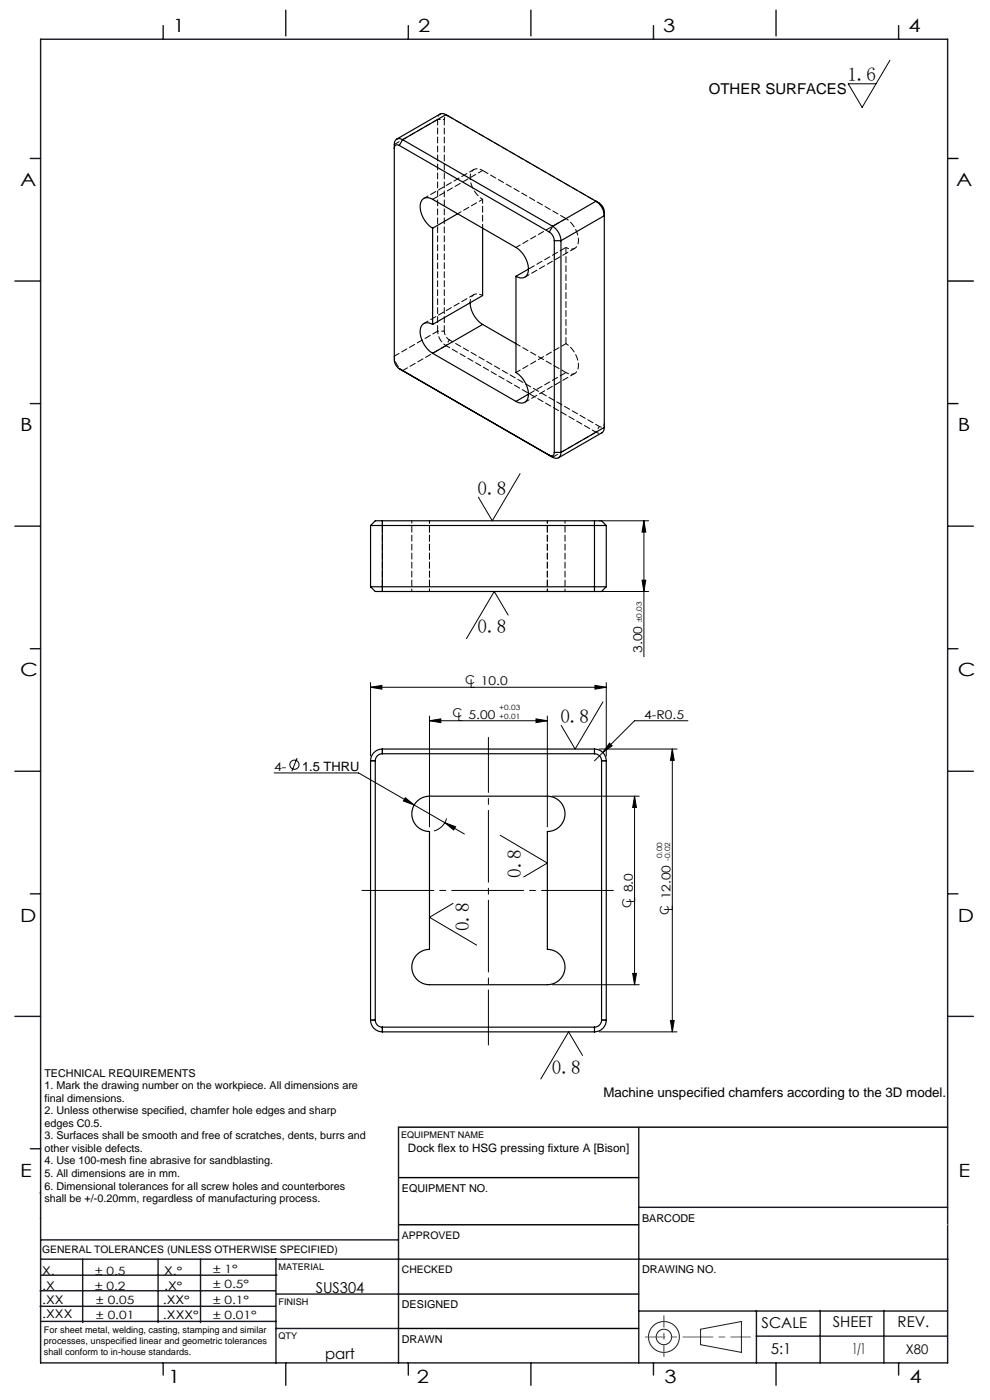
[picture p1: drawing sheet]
<svg xmlns="http://www.w3.org/2000/svg" width="210mm" height="297mm" viewBox="0 0 210 297" stroke-linecap="round" stroke-linejoin="round" font-family="sans-serif">
<g fill="none" stroke="#000" stroke-width=".21">
<path d="M188.8 12.8l-5.9 10-3-5h5.9M110.3 100.5l-5.9 10-2.9-5M127.1 110.5h10.5M136.6 110.5v28.8M136.6 110.5l.4 2.4h-.8zM107.8 130.5l-3-5-5.9 10M127.1 125.5h10.5M136.2 123.1h.8l-.4 2.4zM78.6 145.8l2.4-.4v.8zM78.6 144.8v15.6M78.6 145.8h50M91.1 152.9l2.4-.4v.8z"/>
<path d="M91.1 151.9v23.5M91.1 152.9h25M113.7 152.5l2.4 .4-2.4 .4zM116.1 151.9v23.5M126.2 145.4l2.4 .4-2.4 .4zM127.1 158.9h16.5M127.9 148.9l-5.9 10-3-5M128.6 144.8v15.6M129.3 157.7l.6 .5-2 1.4zM142.6 158.9l.4 2.4h-.8zM142.6 158.9v60M145.9 152.9h-11.3l-8.5 8.5"/>
<path d="M58.2 164h17.9l22.4 12.9M63 160.8l-1.1 2.8M86 169.2l1.9 1.6-2.3-.9zM94.4 174.5l2.2 .9-.4 .7zM94.7 173.6a3.7 3.7 0 0 1-2.6 2.7M106.1 177.2l10 5.9-5 2.9M117.1 168.9h18.5M134.6 168.9l.4 2.4h-.8zM134.6 168.9v40M96.1 191.6l-5 3 10 5.9M117.1 208.9h18.5M127.1 218.9h16.5"/>
<path d="M134.2 206.5h.8l-.4 2.4zM142.2 216.5h.8l-.4 2.4zM123.6 223.9l-3-5-5.9 10"/>
<circle cx="62.5" cy="162.2" r=".98"/>
</g>
<g fill="none" stroke="#191924" stroke-width=".21">
<path d="M8.6 231.2v9.4M148.6 282l8.7-1.6v6.5l-8.7-1.6z"/>
<circle cx="140.8" cy="283.6" r="3.3"/>
<circle cx="140.8" cy="283.6" r="1.64"/>
</g>
<path d="M103.6 156.4v65.3" fill="none" stroke="#000" stroke-width=".21" stroke-dasharray="15.2 1.3 1.3 1.3" stroke-dashoffset="3.6"/>
<path d="M76.1 188.9h54.7" fill="none" stroke="#000" stroke-width=".21" stroke-dasharray="15.2 1.3 1.3 1.3" stroke-dashoffset="-.7"/>
<path d="M201 33.6h2.2M201 59.6h5.5M201 85.6h2.2M84.5 239.1h116.5M84.6 259.8h50.9M84.6 249.8h50.9M84.6 274.5h50.9M84.5 281.8h51" fill="none" stroke="#000" stroke-width=".3"/>
<path d="M136.9 283.6h22.3" fill="none" stroke="#f00" stroke-width=".21" stroke-dasharray="6.3 1.3 1.3 1.3" stroke-dashoffset="2.2"/>
<path d="M140.8 287.8v-8.7" fill="none" stroke="#f00" stroke-width=".21" stroke-dasharray="6.3 1.3 1.3 1.3" stroke-dashoffset="3.9"/>
<g fill="none" stroke="#191924" stroke-width=".3">
<path d="M8.6 8.3h192.4v280.8h-192.4zM34.6 5.4v2.9M60.6 2.2v5.4M86.6 5.4v2.9M112.6 2.2v5.4M138.6 5.4v2.9M164.6 2.2v5.4M190.6 5.4v2.9M6.4 33.6h2.2M3.2 59.6h5.4M6.4 85.6h2.2M3.2 111.6h5.4"/>
<path d="M201 111.6h5.5M6.4 137.6h2.2M201 137.6h2.2M3.2 163.6h5.4M201 163.6h5.5M6.4 189.6h2.2M201 189.6h2.2M3.2 215.6h5.4M201 215.6h5.5M84.5 239.1v50M135.5 239.1v50M6.4 243.7h2.2"/>
<path d="M8.5 253.1h.1M8.6 258.5h.1M135.5 256.1h65.5M8.5 277.1h49.9M8.5 273.8h49.9M8.6 267.1h75.9M8.6 263h75.9M8.8 270.5h49.9M17.5 267.1v13.5M33.5 267.1v13.5M42.5 267.1v13.5M58.5 267.1v22.1"/>
<path d="M58.6 274.5h26M84.6 267.1h116.5M135.5 278.1h65.5M160.5 278v11.1M174 278v11.1M187.5 278v11.1M8.8 280.3h49.7M34.6 289.1v2.6M58.5 281.8h26M60.6 289.1v4.8M86.6 289.1v2.6M112.6 289.1v4.8"/>
<path d="M138.6 289.1v2.6M160.4 283.5h40.6M164.6 289.1v4.8M190.6 289.1v2.6"/>
</g>
<path d="M201 259.8h.1" fill="none" stroke="#c0c0c0" stroke-width=".21"/>
<g fill="#000">
<path d="M136.2 123.1h.8l-.4 2.4zM136.6 110.5l.4 2.4h-.8z"/>
<path d="M78.6 145.8l2.4-.4v.8zM126.2 145.4l2.4 .4-2.4 .4zM91.1 152.9l2.4-.4v.8zM113.7 152.5l2.4 .4-2.4 .4zM94.4 174.5l1.8 1.6 .4-.7zM86 169.2l-.4 .7 2.3 .9zM129.3 157.7l-1.4 1.9 2-1.4z"/>
<path d="M142.6 158.9l.4 2.4h-.8zM142.2 216.5h.8l-.4 2.4zM134.6 168.9l.4 2.4h-.8zM134.2 206.5h.8l-.4 2.4z"/>
</g>
<g fill="none" stroke="#000" stroke-width=".25">
<path d="M84.7 30.9a.65 .65 0 0 0-.8-.1 .65 .65 0 0 0-.3 .7M84.7 30.9l31.8 18.3M85.4 29.6a1.08 1.08 0 0 0-1.2-.1 1.08 1.08 0 0 0-.6 1.2v45.7a2.34 2.34 0 0 0 1.1 1.8l32.5 18.8a1.08 1.08 0 0 0 1.3 .1 1.08 1.08 0 0 0 .5-1.1M85.4 29.6l31.8 18.4M85.4 29.6l-.7 1.3M94.6 24.3l32.5 18.8a2.35 2.35 0 0 1 1.1 1.8v45.8M94.6 24.3a1.25 1.25 0 0 0-1.3-.1l-9.1 5.3M94.6 24.3l-9.2 5.3M91.8 48.4a5.4 5.4 0 0 1-2.5-5.6 1.57 1.57 0 0 1 2.5-.5l17.6 10.2a5.4 5.4 0 0 1 2.5 5.6 1.57 1.57 0 0 1-2.5 .5M91.8 48.4v20.4M97.1 45.3l-5.3 3.1M102.4 48.4v14.3l-10.6 6.1"/>
<path d="M109.4 58.6v20.4a5.4 5.4 0 0 1 2.5 5.6 1.57 1.57 0 0 1-2.5 .6M112.1 57.1l-2.7 1.5M116.5 49.2a2.34 2.34 0 0 1 1.1 1.9M117.2 48a3.9 3.9 0 0 1 1.8 3.1M117.2 48l9.2-5.3a3.9 3.9 0 0 1 1.8 3.1l-9.2 5.3M117.2 48l-.7 1.2M117.6 51.1h1.4M117.6 51.1v44.9M119 51.1v44.9M91.8 68.8a1.65 1.65 0 0 0-2-.1 1.65 1.65 0 0 0-.7 1.9 5.9 5.9 0 0 0 2.7 4.3M91.8 74.9l17.6 10.3M99.7 64.2a5.8 5.8 0 0 0 2.7 4.6"/>
<path d="M102.4 68.8l-10.6 6.1M102.4 68.8l7 4.1M112.1 83.6l-2.7 1.6M117.6 96a.65 .65 0 0 1-.3 .7 .65 .65 0 0 1-.8-.1M117.6 96h1.4M128.2 90.7a1.25 1.25 0 0 1-.5 1.1l-9.2 5.3M128.2 90.7l-9.2 5.3M78.6 111.5h50M78.6 111.5v13M81.1 110.5h-1.5l-1 1M81.1 110.5v15M81.1 110.5h45"/>
<path d="M126.1 110.5h1.5l1 1M126.1 110.5v15M128.6 111.5v13M78.6 124.5h50M78.6 124.5l1 1h1.5M81.1 125.5h45M128.6 124.5l-1 1h-1.5M81.1 159.9a1.5 1.5 0 0 0-1.5 1.5M81.1 158.9a2.5 2.5 0 0 0-2.5 2.5M81.1 159.9h45M81.1 158.9v1M81.1 158.9h45"/>
<path d="M126.1 159.9a1.5 1.5 0 0 1 1.5 1.5M126.1 158.9a2.5 2.5 0 0 1 2.5 2.5M126.1 158.9v1M78.6 161.4v55M78.6 161.4h1M79.6 161.4v55M88.6 169.9a3.8 3.8 0 0 1 2.5-1h25a3.8 3.8 0 0 1 3.8 3.8 3.8 3.8 0 0 1-3.8 3.7v25a3.8 3.8 0 0 1 3.8 3.8 3.8 3.8 0 0 1-3.8 3.7h-25a3.8 3.8 0 0 1-3.7-3.7 3.8 3.8 0 0 1 3.7-3.8v-25a3.7 3.7 0 0 1-3.5-2.4 3.7 3.7 0 0 1 1-4.1zM127.6 161.4v55M127.6 161.4h1M128.6 161.4v55M78.6 216.4a2.5 2.5 0 0 0 2.5 2.5M78.6 216.4h1"/>
<path d="M79.6 216.4a1.5 1.5 0 0 0 1.5 1.5M81.1 217.9h45M81.1 218.9h45M81.1 217.9v1M126.1 217.9v1M127.6 216.4a1.5 1.5 0 0 1-1.5 1.5M127.6 216.4h1M128.6 216.4a2.5 2.5 0 0 1-2.5 2.5"/>
</g>
<g fill="none" stroke="#000" stroke-width=".21" stroke-dasharray="1.3 .6" stroke-dashoffset=".5">
<path d="M95.3 72.1a2.34 2.34 0 0 1-1.1-1.8M81.1 110.5v1M126.1 110.5v1M81.1 125.5v-1M126.1 125.5v-1M81.1 158.9v1M126.1 158.9v1M78.6 161.4h1M128.6 161.4h-1M79.6 216.4h-1M81.1 217.9v1M126.1 217.9v1"/>
<path d="M127.6 216.4h1"/>
</g>
<path d="M94.2 25.3a.65 .65 0 0 1 .4-.6 .65 .65 0 0 1 .7 0M128.2 89.8a.65 .65 0 0 1-.3 .7 .65 .65 0 0 1-.8 0M87.4 110.5v15M116.1 110.5v15M91.1 125.5v-15M116.1 125.5v-15M119.9 125.5v-15" fill="none" stroke="#000" stroke-width=".21" stroke-dasharray="1.3 .6" stroke-dashoffset=".8"/>
<path d="M120.1 52.5l-8 4.6M112.1 83.6l8-4.6M126.1 111.5v13M81.1 124.5v-13" fill="none" stroke="#000" stroke-width=".21" stroke-dasharray="1.3 .6" stroke-dashoffset="-.1"/>
<path d="M94.6 24.3l.7 .4M95.3 24.7l31.8 18.4M97.1 45.3l5.3-3M102.4 42.3v6.1M94.6 73.3l31.8 18.4M127.1 90.5l-31.8-18.4" fill="none" stroke="#000" stroke-width=".21" stroke-dasharray="1.3 .6" stroke-dashoffset=".4"/>
<path d="M100.5 36l-10.6 6.1M91.8 42.3l10.6-6.1M109.4 52.5l10.7-6.1M111.3 58.8l10.6-6.1M100.5 62.5l-10.6 6.1M109.4 79l10.7-6.1M109.4 72.9l10.7 6.1M111.3 85.3l10.6-6.1" fill="none" stroke="#000" stroke-width=".21" stroke-dasharray="1.3 .6" stroke-dashoffset=".2"/>
<path d="M92.8 25.3h1.4M93.3 24.2a1.25 1.25 0 0 0-.5 1.1M102.4 36.2a1.65 1.65 0 0 0-2-.2 1.65 1.65 0 0 0-.7 1.9 5.9 5.9 0 0 0 2.7 4.4M120.1 52.5a1.65 1.65 0 0 0 1.9 .1 1.65 1.65 0 0 0 .7-1.9 5.9 5.9 0 0 0-2.6-4.3M85.4 78.6a3.9 3.9 0 0 1-1.8-3M92.8 70.3a3.9 3.9 0 0 0 1.8 3M94.2 70.3h-1.4M95.3 72.1l-.7 1.2M120.1 79a1.65 1.65 0 0 0 1.9 .1 1.65 1.65 0 0 0 .7-1.8 5.9 5.9 0 0 0-2.6-4.4M126.4 91.7a1.25 1.25 0 0 0 1.3 .1M127.1 90.5l-.7 1.2" fill="none" stroke="#000" stroke-width=".21" stroke-dasharray="1.3 .6" stroke-dashoffset=".7"/>
<path d="M120.1 46.4l-17.7-10.2M120.1 72.9v-20.4" fill="none" stroke="#000" stroke-width=".21" stroke-dasharray="1.3 .6"/>
<path d="M83.6 30.7l9.2-5.4M92.8 25.3v45M85.4 78.6l9.2-5.3M92.8 70.3l-9.2 5.3M94.2 70.3v-45M126.4 91.7l-9.2 5.3" fill="none" stroke="#000" stroke-width=".21" stroke-dasharray="1.3 .6" stroke-dashoffset=".1"/>
<path d="M102.4 62.7a1.62 1.62 0 0 0-1.9-.2 1.62 1.62 0 0 0-.8 1.7" fill="none" stroke="#000" stroke-width=".21" stroke-dasharray="1.3 .6" stroke-dashoffset=".6"/>
<g font-size="4.1">
<text x="179.7" y="17.2">1.6</text>
<text x="101.3" y="104.9">0.8</text>
<text x="101.3" y="134.3">0.8</text>
<text x="118.9" y="153.3">0.8</text>
<text x="110.5" y="186.2" transform="rotate(-90 110.5 186.2)">0.8</text>
<text x="99.5" y="197.5" transform="rotate(-90 99.5 197.5)">0.8</text>
<text x="117.1" y="227.7">0.8</text>
</g>
<g font-size="3.9">
<text x="36.7" y="6.9">1</text>
<text x="88.7" y="6.9">2</text>
<text x="140.7" y="6.9">3</text>
<text x="192.7" y="6.9">4</text>
<text x="4.2" y="39.5">A</text>
<text x="202.9" y="39.5">A</text>
<text x="4.2" y="91.5">B</text>
<text x="203.2" y="91.5">B</text>
<text x="4.2" y="143.5">C</text>
<text x="203.2" y="143.5">C</text>
<text x="4.2" y="195.5">D</text>
<text x="203.2" y="195.5">D</text>
<text x="4.2" y="249.6">E</text>
<text x="203.3" y="249.6">E</text>
<text x="35.7" y="293.4">1</text>
<text x="88.4" y="293.4">2</text>
<text x="141" y="293.4">3</text>
<text x="193" y="293.4">4</text>
</g>
<g font-size="3.2">
<text x="150.4" y="20">OTHER SURFACES</text>
<text x="67" y="274.2">SUS304</text>
<text x="161.6" y="281.7">SCALE</text>
<text x="176.7" y="281.5">SHEET</text>
<text x="190.4" y="281.5">REV.</text>
<text x="163.5" y="287.3">5:1</text>
<text x="180.8" y="287.3">1/1</text>
<text x="68.9" y="288.2">part</text>
</g>
<g font-size="2.8">
<text x="128" y="232.7">Machine unspecified chamfers according to the 3D model.</text>
<text x="192.1" y="287.3">X80</text>
</g>
<text font-size="2.7" x="64.1" y="163.6">1.5 THRU</text>
<g font-size="2.6">
<text x="136.2" y="138.5" transform="rotate(-90 136.2 138.5)">3.00</text>
<text x="98.7" y="145.1">C</text>
<text x="99.7" y="145.9">L 10.0</text>
<text x="96" y="152.2">C</text>
<text x="97" y="153">L 5.00</text>
<text x="136.7" y="152.5">4-R0.5</text>
<text x="58.2" y="163.6">4-</text>
<text x="134.7" y="191.7" transform="rotate(-90 134.7 191.7)">L 8.0</text>
<text x="133.9" y="192.7" transform="rotate(-90 133.9 192.7)">C</text>
<text x="141.9" y="194.2" transform="rotate(-90 141.9 194.2)">C</text>
<text x="142.7" y="193.2" transform="rotate(-90 142.7 193.2)">L 12.00</text>
</g>
<g font-size="2.5">
<text x="86.5" y="244.4">Dock flex to HSG pressing fixture A [Bison]</text>
<text x="8.9" y="273.6">.X</text>
<text x="8.9" y="270.4">X.</text>
<text x="34.8" y="273.7">.X°</text>
<text x="34.8" y="270.5">X.°</text>
<text x="9" y="276.7">.XX</text>
<text x="9" y="279.7">.XXX</text>
<text x="34.5" y="276.7">.XX°</text>
<text x="34.6" y="279.8">.XXX°</text>
</g>
<g font-size="2.4">
<text x="45.2" y="270">± 1°</text>
<text x="20.2" y="270.4">± 0.5</text>
<text x="20.2" y="273.7">± 0.2</text>
<text x="45.2" y="273.2">± 0.5°</text>
<text x="20.4" y="279.7">± 0.01</text>
<text x="20.4" y="276.7">± 0.05</text>
<text x="45.2" y="276.7">± 0.1°</text>
<text x="45.2" y="279.7">± 0.01°</text>
</g>
<g font-size="2.3">
<text x="9.4" y="228.4">TECHNICAL REQUIREMENTS</text>
<text x="9.4" y="231.1">1. Mark the drawing number on the workpiece. All dimensions are</text>
<text x="9.4" y="233.7">final dimensions.</text>
<text x="9.4" y="236.4">2. Unless otherwise specified, chamfer hole edges and sharp</text>
<text x="9.4" y="239">edges C0.5.</text>
<text x="9.4" y="241.7">3. Surfaces shall be smooth and free of scratches, dents, burrs and</text>
<text x="9.4" y="244.4">other visible defects.</text>
<text x="9.4" y="247">4. Use 100-mesh fine abrasive for sandblasting.</text>
<text x="9.4" y="249.7">5. All dimensions are in mm.</text>
<text x="9.4" y="252.4">6. Dimensional tolerances for all screw holes and counterbores</text>
<text x="9.4" y="255">shall be +/-0.20mm, regardless of manufacturing process.</text>
<text x="85.2" y="252.9">EQUIPMENT NO.</text>
<text x="136.2" y="259.2">BARCODE</text>
<text x="136.2" y="270.2">DRAWING NO.</text>
<text x="85.2" y="277.6">DESIGNED</text>
<text x="85.2" y="284.9">DRAWN</text>
</g>
<g font-size="2.2">
<text x="85.2" y="262.8">APPROVED</text>
<text x="8.9" y="265.9">GENERAL TOLERANCES (UNLESS OTHERWISE SPECIFIED)</text>
<text x="85.2" y="270.1">CHECKED</text>
</g>
<g font-size="1.9">
<text x="85.1" y="241.5">EQUIPMENT NAME</text>
<text x="59.1" y="269.5">MATERIAL</text>
<text x="59.1" y="276.9">FINISH</text>
<text x="9.3" y="282.9">For sheet metal, welding, casting, stamping and similar</text>
<text x="9.3" y="285.1">processes, unspecified linear and geometric tolerances</text>
<text x="9.3" y="287.4">shall conform to in-house standards.</text>
<text x="59.1" y="284.2">QTY</text>
</g>
<g font-size="1.5">
<text x="136.1" y="132" transform="rotate(-90 136.1 132)">±0.03</text>
<text x="105.9" y="150.7">+0.03</text>
<text x="105.9" y="152.4">+0.01</text>
<text x="140.4" y="182.1" transform="rotate(-90 140.4 182.1)">0.00</text>
<text x="142.1" y="182.7" transform="rotate(-90 142.1 182.7)">-0.02</text>
</g>
</svg>
